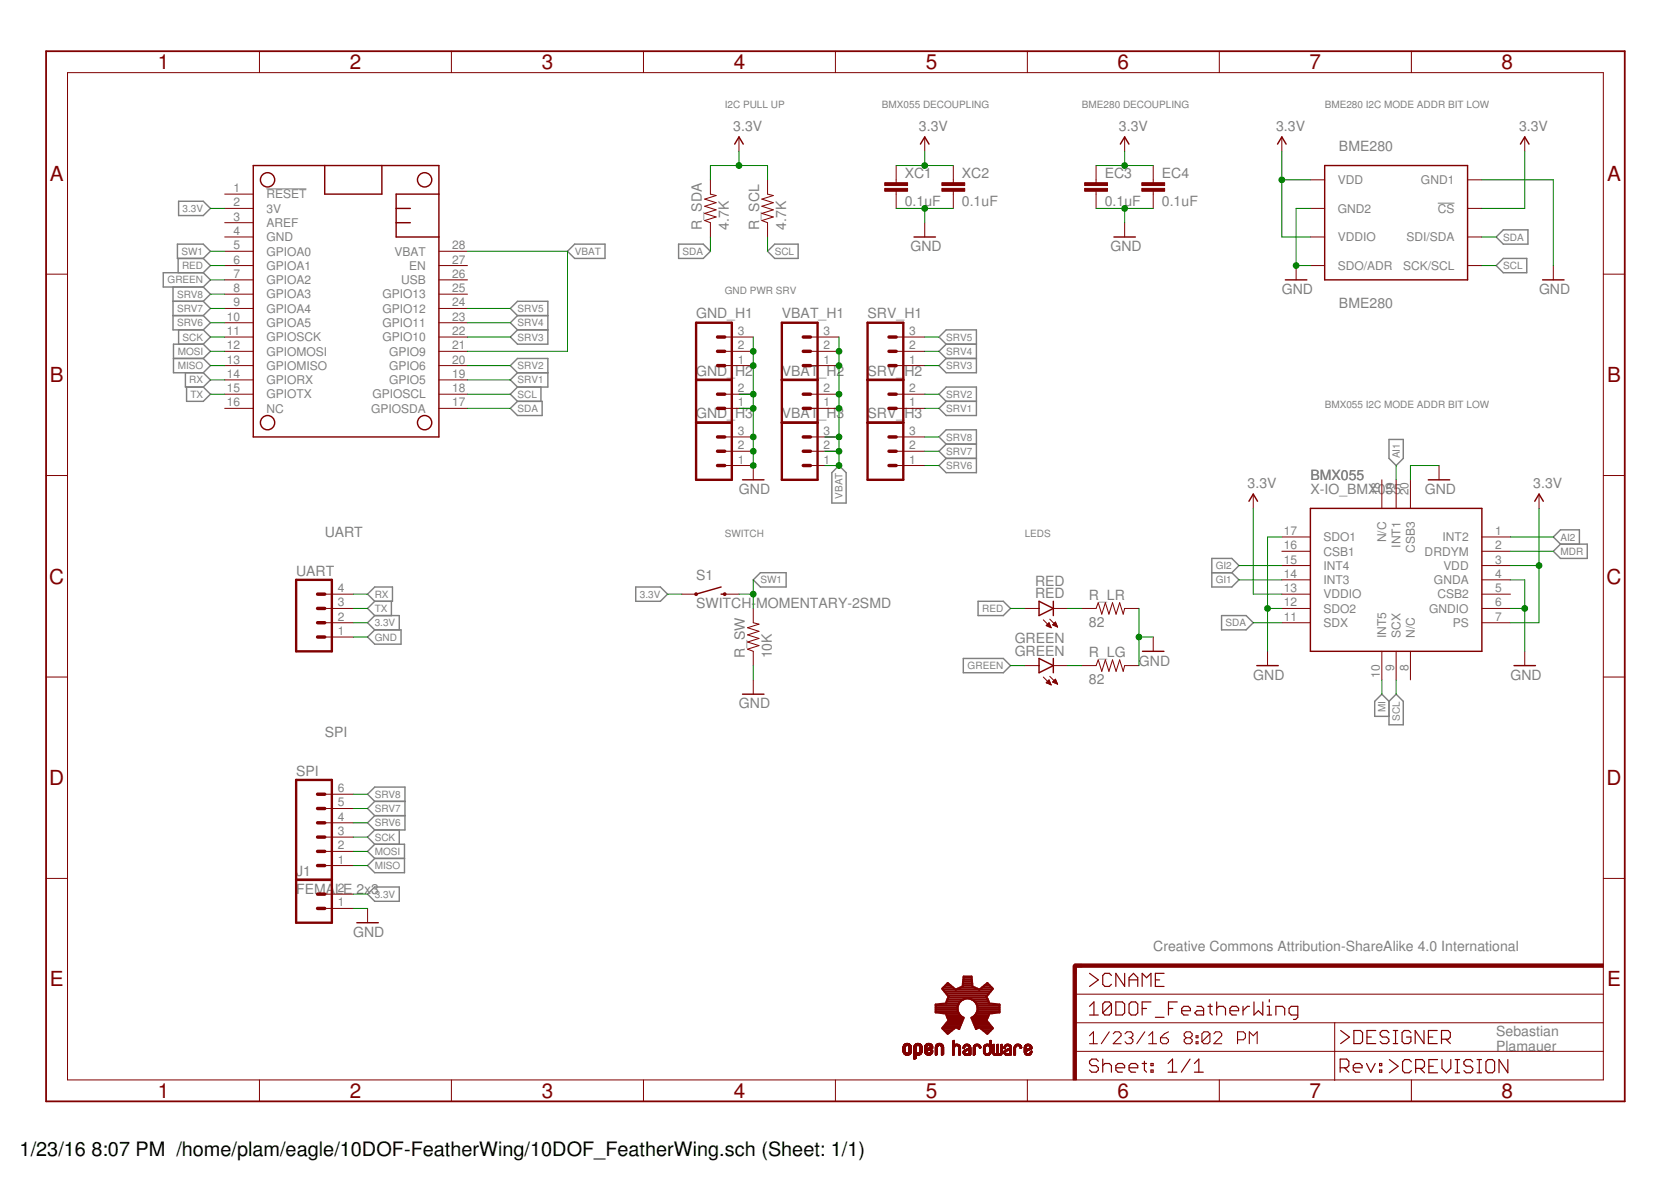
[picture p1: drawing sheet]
<svg xmlns="http://www.w3.org/2000/svg" width="297mm" height="210mm" viewBox="0 0 297 210" stroke-linecap="round" stroke-linejoin="round" font-family="sans-serif">
<path d="M47.3 33.6h7.2M255.6 36.1h3" fill="none" stroke="#808080" stroke-width=".18"/>
<g fill="none" stroke="#808080" stroke-width=".25">
<path d="M31.7 35.8h4.4l1.3 1.2-1.3 1.3h-4.4zM30.8 51v7.6h5.3M30.8 56.1h5.3M30.8 53.6h5.3M31.5 43.4h4.6l1.3 1.3-1.3 1.2h-4.6zM31.7 45.9v2.6M31.7 58.6v2.6M36.1 48.5h-7.1v2.5h7.1M36.1 45.9l1.3 1.3-1.3 1.3M36.1 48.5l1.3 1.2-1.3 1.3M36.1 51l1.3 1.3-1.3 1.3M36.1 53.6l1.3 1.2-1.3 1.3"/>
<path d="M36.1 56.1l1.3 1.3-1.3 1.2M36.1 58.6l1.3 1.3-1.3 1.3M92 56.1l-1.3-1.3 1.3-1.2h5.4v7.6h-5.4l-1.3-1.3 1.3-1.3M92 58.6h5.4M92 56.1l-1.3 1.3 1.3 1.2M92 56.1h5.4M100.9 44.7l1.3-1.3h5.3v2.5h-5.3zM120.6 43.4h4.4l1.3 1.3-1.3 1.2h-4.4zM136.4 44.7l1.3-1.3h4.2v2.5h-4.2zM266 42.1l1.2-1.2h4.4v2.5h-4.4zM267.2 45.9h4.2v2.6h-4.2l-1.2-1.3zM30.8 63.7h5.3"/>
<path d="M33 66.3v2.5h3.1M33.2 68.8v2.5h2.9l1.3-1.2-1.3-1.3M36.1 61.2h-5.3v5.1h5.3M36.1 66.3l1.3 1.2-1.3 1.3M36.1 63.7l1.3 1.3-1.3 1.3M36.1 61.2l1.3 1.2-1.3 1.3M90.7 72.6l1.3-1.3h4.4v2.6h-4.4zM92 68.8l-1.3 1.3 1.3 1.2M92 66.3l-1.3-1.3 1.3-1.3h5.4v5.1h-5.4M92 66.3h5.4M92 66.3l-1.3 1.2 1.3 1.3M96.2 68.8v2.5"/>
<path d="M166.9 70.1l1.3-1.3h5.4v5.1h-5.4l-1.3-1.3 1.3-1.3zM168.2 71.3h5.4M168.2 61.2l-1.3-1.3 1.3-1.3h5.4v7.7h-5.4l-1.3-1.3 1.3-1.3M168.2 63.7h5.4M168.2 78.9l-1.3-1.2 1.3-1.3h5.4v7.6h-5.4l-1.3-1.3 1.3-1.2M168.2 61.2h5.4M168.2 61.2l-1.3 1.2 1.3 1.3M168.2 78.9h5.4M168.2 78.9l-1.3 1.3 1.3 1.3M246.9 78.1h2.5v3.4l-1.2 1.2-1.3-1.2zM149.1 82.7l1.3 1.3v5.4h-2.5v-5.4zM168.2 81.5h5.4"/>
<path d="M215.4 99.3h3.6l1.2 1.2-1.2 1.3 1.2 1.3-1.2 1.2h-3.6zM277.4 96.7l-1.3-1.3 1.3-1.2h3.4v2.5M277.4 96.7h4.8v2.6h-4.8l-1.3-1.3zM65.3 105.6l1.3-1.3h3.2v2.6h-3.2zM66.6 112h4.7v2.5h-4.7l-1.3-1.3zM66.6 109.4h4.4v2.6M66.6 109.4l-1.3 1.3 1.3 1.3M66.6 106.9l-1.3 1.2 1.3 1.3M69.6 106.9v2.5M113 104.3h4.4l1.3 1.3-1.3 1.3h-4.4zM133.9 103.1l1.3-1.3h4.5v2.5h-4.5zM171.2 117h7.2l1.2 1.3-1.2 1.3h-7.2z"/>
<path d="M173.9 106.9h4.5l1.2 1.2-1.2 1.3h-4.5zM215.4 101.8h3.6M217.1 109.4h4.4l1.3 1.3-1.3 1.3h-4.4zM246.9 124.7l1.3-1.3 1.2 1.3v4.1h-2.5zM246.9 124.7l-1.3-1.3-1.2 1.3v2.6h2.5M65.3 158.9l1.3-1.3h4.4v2.6h-4.4zM66.6 142.4l-1.3-1.2 1.3-1.3h5.4v7.6h-5.4M66.6 142.4h5.4M66.6 142.4l-1.3 1.3 1.3 1.3M66.6 145h5.4M66.6 145l-1.3 1.2 1.3 1.3M66.6 150.1h5.3v5h-5.3l-1.3-1.3 1.3-1.2"/>
<path d="M66.6 152.6h5.3M66.6 150.1l-1.3 1.2 1.3 1.3M66.6 147.5l-1.3 1.3 1.3 1.3M71 147.5v2.6"/>
</g>
<g fill="none" stroke="#800000" stroke-width=".25">
<path d="M45 29.4h33v48.3h-33zM57.7 29.4v5.1h10.2v-5.1M70.4 37h2.5M70.4 39.6h2.5M78 34.5h-7.6v7.6h7.6M130.6 25.6l.8-1.3 .7 1.3M163.6 25.6l.8-1.3 .7 1.3M199.2 25.6l.7-1.3 .8 1.3M227.1 25.6l.8-1.3 .7 1.3M235.5 29.4h25.4v20.3h-25.4zM270.3 25.6l.7-1.3 .8 1.3M162.5 42.1h3.8"/>
<path d="M198 42.1h3.8M228.5 49.7h3.8M274.2 49.7h3.8M132 85.3h3.8M222 89.1l.8-1.3 .7 1.3M232.9 90.4h30.5v25.4h-30.5zM253.9 85.3h3.8M272.8 89.1l.8-1.3 .7 1.3M128.2 105.6h.6M128.2 104.3l-4.5 1.3M184.7 106.9l2.5 1.2-2.5 1.3zM184.7 117l2.5 1.3-2.5 1.3z"/>
<path d="M187.2 106.9v2.5M187.2 117v2.6M203.1 115.8h3.8M223.4 118.3h3.8M269.1 118.3h3.8M132 123.4h3.8M63.4 164h3.8"/>
<circle cx="47.6" cy="32" r="1.27"/>
<circle cx="75.5" cy="32" r="1.27"/>
<circle cx="47.6" cy="75.1" r="1.27"/>
<circle cx="75.5" cy="75.1" r="1.27"/>
</g>
<g fill="none" stroke="#800000" stroke-width=".18">
<path d="M12 12.9h273v179h-273zM46.1 9.1v3.8M80.2 9.1v3.8M114.4 9.1v3.8M148.5 9.1v3.8M182.6 9.1v3.8M216.7 9.1v3.8M250.9 9.1v3.8M39.9 34.5h5.1M39.9 37h5.1M39.9 39.6h5.1M126.3 32v2.5l1 .3-2 .6 2 .6-2 .7 2 .6-2 .6 2 .7-2 .6 1 .4v2.5"/>
<path d="M131.4 24.3v2.6M136.4 32v2.5l1.1 .3-2.1 .6 2.1 .6-2.1 .7 2.1 .6-2.1 .6 2.1 .7-2.1 .6 1 .4v2.5M159.3 29.4v3.1M159.3 34v3M164.4 24.3v2.6M164.4 39.6v2.5M169.5 29.4v3.1M169.5 34v3M194.8 29.4v3.1M194.8 34v3M199.9 24.3v2.6M199.9 39.6v2.5"/>
<path d="M205 29.4v3.1M205 34v3M227.9 24.3v2.6M232.9 37h2.6M232.9 32h2.6M260.9 37h2.5M260.9 32h2.5M271 24.3v2.6M8.2 48.7h3.8M39.9 42.1h5.1M39.9 44.7h5.1M39.9 47.2h5.1"/>
<path d="M39.9 49.7h5.1M39.9 52.3h5.1M39.9 54.8h5.1M39.9 57.4h5.1M39.9 59.9h5.1M78 44.7h5.1M78 47.2h5.1M78 49.7h5.1M78 52.3h5.1M78 54.8h5.1M78 57.4h5.1M78 59.9h5.1"/>
<path d="M128.8 59.9h5.1M144.1 59.9h5M159.3 59.9h5.1M230.4 47.2v2.5M232.9 42.1h2.6M232.9 47.2h2.6M260.9 42.1h2.5M260.9 47.2h2.5M276.1 47.2v2.5M285 48.7h3.8M39.9 62.4h5.1M39.9 65h5.1"/>
<path d="M39.9 67.5h5.1M39.9 70.1h5.1M39.9 72.6h5.1M78 62.4h5.1M78 65h5.1M78 67.5h5.1M78 70.1h5.1M78 72.6h5.1M128.8 62.4h5.1M128.8 65h5.1M128.8 70.1h5.1M128.8 72.6h5.1"/>
<path d="M128.8 77.7h5.1M144.1 62.4h5M144.1 65h5M144.1 70.1h5M144.1 72.6h5M144.1 77.7h5M159.3 62.4h5.1M159.3 65h5.1M159.3 70.1h5.1M159.3 72.6h5.1M159.3 77.7h5.1M8.2 84.5h3.8"/>
<path d="M128.8 82.7h5.1v2.6M128.8 80.2h5.1M144.1 82.7h5M144.1 80.2h5M159.3 82.7h5.1M159.3 80.2h5.1M222.8 87.8v2.6M227.9 98h5M227.9 95.4h5M245.6 85.3v5.1M248.2 85.3v5.1M250.7 85.3v5.1"/>
<path d="M255.8 82.7v2.6M263.4 98h5.1M263.4 95.4h5.1M273.6 87.8v2.6M285 84.5h3.8M57.7 105.6h5.1M57.7 108.1h5.1M57.7 110.7h5.1M57.7 113.2h5.1M121.2 105.6h2.5M128.8 105.6h2.6M133.9 108.1v2.6l1 .2-2 .7 2 .6-2 .6 2 .7-2 .6 2 .6-2 .7 1 .4v2.5"/>
<path d="M182.2 108.1h2.5M182.2 118.3h2.5M185.5 110.2l1.4 1.4M186 111.2l.5-.5 .4 .9zM186 111.1h.7M186.1 111.3h.6M186.1 111h.5M186.3 110.9h.3M186.4 110.8h.1M186.4 111.4h.4M186.6 110l1.4 1.4M186.7 111.5h.1"/>
<path d="M187.1 111.1l.5-.5 .4 .8zM187.2 111h.6M187.2 108.1h2.6M187.2 118.3h2.6M187.3 111.1h.6M187.3 110.9h.4M187.4 110.8h.3M187.5 110.6h.1M187.5 111.3h.4M187.8 111.4h.2M192.3 108.1h2.5l.4-1 .7 2.1 .6-2.1 .6 2.1 .7-2.1 .6 2.1 .6-2.1 .7 2.1 .2-1.1h2.6M192.3 118.3h2.5l.4-1 .7 2 .6-2 .6 2 .7-2 .6 2 .6-2 .7 2 .2-1h2.6"/>
<path d="M205 113.2v2.6M225.3 115.8v2.5M227.9 105.6h5M227.9 103.1h5M227.9 108.1h5M227.9 100.5h5M227.9 110.7h5M245.6 115.8v5M248.2 115.8v5M250.7 115.8v5M263.4 105.6h5.1M263.4 103.1h5.1"/>
<path d="M263.4 108.1h5.1M263.4 100.5h5.1M263.4 110.7h5.1M271 115.8v2.5M8.2 120.3h3.8M133.9 120.8v2.6M185.5 120.3l1.4 1.4M186 121.3l.5-.5 .4 .9zM186 121.4h.7M186.1 121.3h.5M186.2 121.1h.4M186.3 121h.2"/>
<path d="M186.3 121.5h.5M186.4 120.9h.1M186.6 120.2l1.4 1.4M186.6 121.6h.2M187.1 121.2l.5-.5 .4 .9zM187.2 121.1h.6M187.2 121.3h.7M187.3 121h.4M187.4 120.9h.3M187.5 121.4h.4M187.5 120.8h.1M187.8 121.5h.2"/>
<path d="M285 120.3h3.8M8.2 156.1h3.8M57.7 153.8h5.1M57.7 151.3h5.1M57.7 148.8h5.1M57.7 146.2h5.1M57.7 143.7h5.1M57.7 141.2h5.1M57.7 158.9h5.1M285 156.1h3.8M57.7 161.5h5.1M65.3 161.5v2.5"/>
<path d="M191.1 176.7h93.9M46.1 191.9v3.8M80.2 191.9v3.8M114.4 191.9v3.8M148.5 191.9v3.8M160.5 186.9h.4M160.5 186.8h.4M160.5 186.7h.4M160.5 186.6h.4M160.5 186.5h.4M160.5 186.4h.4M160.5 186.3h.4"/>
<path d="M160.5 186.2h.4M160.5 186.1h.4M160.5 187h.5M160.5 186.9l.5 .1M160.5 186.9h.5M160.5 186h.5M160.6 187.1h.5M160.6 187.1l.6 .1M160.6 187.2h1.3M160.6 185.8h1.3M160.7 187.3h1.2M160.7 185.7h1.2"/>
<path d="M160.7 187.3h1.1M160.7 185.7h1.1M160.7 185.6h1.1M160.8 185.6h.9M160.8 187.4h.9M160.9 185.5h.8M160.9 187.5h.7M160.9 185.5h.7M160.9 186.1h-.4M161 186h-.5M161 185.9h-.5M161 185.5h.5"/>
<path d="M161.1 187.5h.4M161.1 185.9h-.5M161.1 185.8l-.5 .1M161.4 187.2h.5M161.4 185.8h.5M161.4 185.9h.6M161.5 185.9h.5M161.5 186h.5M161.6 187h.4M161.6 186h.4M161.6 186.9h.4M161.6 186.1h.4"/>
<path d="M161.6 186.8h.4M161.6 186.7h.4M161.6 186.6h.4M161.6 186.5h.4M161.6 186.4h.4M161.6 186.3h.4M161.6 186.2h.4M161.8 187.4h-1M161.8 187.3l-1.1 .1M162 187.1h-.6M162 187h-.5M162.5 186.9h.3"/>
<path d="M162.5 188.2h.1M162.5 188.1h.3M162.5 188h.3M162.5 187.9h.3M162.5 187.8h.3M162.5 187.7h.3M162.5 187.6h.3M162.5 187.5h.4M162.5 187.4h1.1M162.5 187.3h1.3M162.5 187.2h1.3M162.5 187.1l.6 .1"/>
<path d="M162.5 187.1h.5M162.5 187l.4 .1M162.5 187h.4M162.5 186.9l.4 .1M162.5 186.8h.3M162.5 186.7h.3M162.5 186.6h.3M162.5 186.5h.3M162.5 186.4h.3M162.5 186.3h.3M162.5 186.2h.3M162.5 186.1h.3"/>
<path d="M162.5 186h.4M162.5 185.8h.5M162.5 185.8h1.3M162.6 185.7h1.2M162.6 185.7h1.1M162.7 185.6h1M162.7 188.2h-.2M162.8 185.5h.8M162.8 188.2h-.3M162.8 185.5h.7M162.9 186h-.4M162.9 185.9h-.4"/>
<path d="M163 187.5h.4M163 185.5h.4M163 185.9h-.5M163.3 187.2h.6M163.3 185.8h.6M163.3 187.1h.6M163.3 185.9h.6M163.4 185.9h.5M163.4 186h.5M163.5 187h.4M163.5 186h.4M163.5 186.9h.4"/>
<path d="M163.5 186.1h.4M163.5 186.8h.4M163.5 186.7h.4M163.5 186.6h.4M163.5 186.5h.4M163.5 186.4h.4M163.5 186.3h.4M163.5 186.2h.4M163.6 187.5h-1.1M163.7 187.4h-1.2M163.7 187.3l-1.2 .1M163.8 187.3h-1.3"/>
<path d="M163.8 185.8h-1.3M163.9 187l-.5 .1M164.4 187h.4M164.4 186.9h.4M164.4 186.4h1.4M164.4 186.3h.3M164.4 186.2h.3M164.4 186.1h.3M164.4 186.1h.4M164.4 186h.4M164.4 185.9h.4M164.4 187.1h.5"/>
<path d="M164.4 187.1l.6 .1M164.4 187.2h1.3M164.5 187.2h1.2M164.5 185.8h1.2M164.5 187.3h1.2M164.5 185.7h1.2M164.5 187.3h1.1M164.5 185.7h1.1M164.6 185.6h1M164.7 187.4h.8M164.7 185.5h.8M164.7 187.5h.8"/>
<path d="M164.7 185.5h.7M164.8 186.9h-.4M164.8 186.8h-.4M164.9 186.4h.9M164.9 185.5h.4M164.9 187.5h.4M164.9 186.8h-.5M164.9 185.9h-.5M165 185.8l-.6 .1M165 186.3h.8M165 186.7l-.6 .1M165.1 186.3h.7"/>
<path d="M165.1 186.7h-.7M165.2 186.2h.6M165.2 185.8h.6M165.2 187.2h.5M165.2 186.6l-.8 .1M165.2 185.9h.6M165.3 185.9h.5M165.3 187.1h.5M165.4 186.6h-1M165.4 186h.4M165.4 187h.4M165.4 186.1h.4"/>
<path d="M165.4 186.9h.4M165.4 186.8h.4M165.4 186.5l-1 .1M165.5 186.8h.3M165.5 186.5h-1.1M165.5 186.7h.3M165.6 187.4h-1M165.6 186.7h.2M165.6 186.5h-1.2M165.7 186.4h-1.3M165.7 185.8h-1.3M165.8 187.1h-.6"/>
<path d="M166.3 186.9h.3M166.3 187.4h.3M166.3 187.3h.3M166.3 187.2h.3M166.3 187.1h.3M166.3 187h.3M166.3 186.8h.3M166.3 186.7h.3M166.3 186.6h.3M166.3 186.5h.3M166.3 186.4h.3M166.3 186.3h.3"/>
<path d="M166.3 186.2h.3M166.3 186.1h.3M166.3 186.1h.4M166.3 187.5h.1M166.3 185.9h.5M166.3 185.8h1.4M166.4 185.8h1.2M166.4 185.7h1.2M166.5 185.7h1.1M166.5 185.6h1M166.6 187.5h-.3M166.6 185.5h.8"/>
<path d="M166.6 187.4l-.3 .1M166.6 185.5h.7M166.7 186h-.4M166.8 185.5h.4M166.8 185.9h-.5M166.9 185.8l-.6 .1M167.1 185.8h.6M167.2 185.9h.5M167.3 185.9h.4M167.3 186h.4M167.3 186.1h.4M167.3 186.9h.4"/>
<path d="M167.3 187.3h.4M167.3 187.2h.4M167.3 187.1h.4M167.3 187h.4M167.3 186.8h.4M167.3 186.7h.4M167.3 186.6h.4M167.3 186.5h.4M167.3 186.4h.4M167.3 186.3h.4M167.3 186.2h.4M167.4 187.5h.1"/>
<path d="M167.6 187.5h-.3M167.7 187.4l-.4 .1M167.7 187.4h-.4M169.4 187.5h.1M169.4 185.1h.3M169.4 186.9h.3M169.4 187.4h.3M169.4 187.3h.3M169.4 187.2h.3M169.4 187.1h.3M169.4 187h.3M169.4 186.8h.3"/>
<path d="M169.4 186.7h.3M169.4 186.6h.3M169.4 186.5h.3M169.4 186.4h.3M169.4 186.3h.3M169.4 186.2h.3M169.4 186.1h.3M169.4 185.8h1.2M169.4 185.7h1.1M169.4 185.7h1M169.4 185.6h.3M169.4 185.5h.3"/>
<path d="M169.4 185.4h.3M169.4 185.3h.3M169.4 185.2h.3M169.4 185h.3M169.5 184.9h.2M169.6 184.9h.1M169.7 187.5h-.3M169.7 186.2h-.3M169.7 186.1h-.3M169.8 186h-.4M169.8 185.6h.6M169.9 185.9h-.5"/>
<path d="M169.9 185.6h.4M170 185.9h-.6M170.2 185.9h.5M170.3 185.9h.4M170.3 186h.4M170.4 186h.3M170.4 186.1h.3M170.5 186.2h.3M170.5 186.1h.3M170.5 186.9h.3M170.5 187.5h.1M170.5 187.4h.2"/>
<path d="M170.5 187.3h.3M170.5 187.2h.3M170.5 187.1h.3M170.5 187h.3M170.5 186.8h.3M170.5 186.7h.3M170.5 186.6h.3M170.5 186.5h.3M170.5 186.4h.3M170.5 186.3h.3M170.5 187.6h.1M170.6 185.8l-1.2 .1"/>
<path d="M170.7 187.5h-.2M170.8 187.4h-.3M171.2 187.1l.3 .1M171.2 187.1h.3M171.2 187h.3M171.2 186.3h.2M171.2 186.3h.3M171.2 186.2h.3M171.2 187.2h.4M171.2 186.4h.1M171.2 186.1h.3M171.2 187.3h.5"/>
<path d="M171.3 187.3h.7M171.3 186h.3M171.3 187.3h.8M171.3 187.4h.8M171.3 186.7h.7M171.3 185.9h1.2M171.3 187.4l.8 .1M171.4 185.8h1M171.4 187.5h.7M171.4 185.7h.9M171.5 187h-.3M171.5 186.1l-.3 .1"/>
<path d="M171.5 185.7h.8M171.5 187.5h.6M171.5 186.9l-.3 .1M171.6 186.9h-.4M171.6 186.6h1M171.6 186h-.4M171.6 187.6h.4M171.6 185.6h.6M171.6 186.5h1M171.6 185.6h.5M171.7 185.9h-.4M171.7 186.8h-.5"/>
<path d="M171.8 186.5h.8M171.8 187.6h.1M171.8 185.9h-.5M171.8 186.8h-.6M171.9 187.3h.1M171.9 186.4h.7M171.9 186.7l-.6 .1M172 186.4h.6M172 185.9h.5M172.1 185.9h.4M172.1 186.6l-.8 .1M172.1 186h.4"/>
<path d="M172.2 186h.3M172.2 186.3h.4M172.2 186.6h.4M172.2 186.1h.4M172.3 186.1l.3 .1M172.3 186.9h.3M172.3 187.4h.3M172.3 187.3h.3M172.3 187.2h.3M172.3 187.1h.3M172.3 187h.3M172.3 186.8h.3"/>
<path d="M172.3 186.7h.3M172.3 186.2h.3M172.4 187.5l-.1 .1M172.6 187.5h-.3M172.6 186.6h-1.2M173 186.9h.3M173 187.4h.3M173 187.3h.3M173 187.2h.3M173 187.1h.3M173 187h.3M173 186.8h.3"/>
<path d="M173 186.7h.3M173 186.6h.3M173 186.5h.3M173 186.4h.3M173 186.3h.3M173 186.2h.3M173 186.1h.3M173 187.6h.1M173.1 186h.3M173.2 187.5l-.2 .1M173.2 185.8h1M173.2 185.7h.9"/>
<path d="M173.3 187.5h-.3M173.3 185.7h.8M173.4 186.1h-.4M173.4 186h-.4M173.4 185.6h.6M173.5 185.6h.4M173.5 185.9h-.4M173.6 185.9h-.5M173.8 185.9h.5M173.9 185.9h.4M173.9 186h.4M174 186h.3"/>
<path d="M174 186.1h.3M174.1 186.1h.3M174.1 186.2h.3M174.1 186.3h.1M174.3 185.8l-1.2 .1M174.3 186.3h-.2M174.3 186.2l-.2 .1M174.8 186.9h.3M174.8 187h.3M174.8 186.8h.3M174.8 186.7h.3M174.8 186.6h.3"/>
<path d="M174.8 186.5h.3M174.8 186.4h.3M174.8 186.3h.3M174.8 186.2h.3M174.8 186.1h.4M174.9 187.1h.3M174.9 186h.3M174.9 187.2h.4M174.9 187.2h.3M174.9 187.3h.5M174.9 187.3h1.2M175 187.3h1"/>
<path d="M175 185.8h1.2M175 187.4h1M175.1 185.7h1.1M175.1 187.5h.8M175.1 186.1l-.3 .1M175.2 186.1h-.3M175.2 187.5h.6M175.2 185.6h.6M175.3 186h-.4M175.3 187.6h.4M175.3 185.9h-.4M175.3 185.6h.4"/>
<path d="M175.4 185.9h-.5M175.5 187.6h.1M175.6 187.3h.5M175.6 185.9h.6M175.7 185.9h.5M175.8 186h.4M175.8 187.2h.3M175.9 186.1h.3M175.9 185.6h.3M175.9 186.9h.3M175.9 187h.3M175.9 186.8h.3"/>
<path d="M175.9 186.7h.3M175.9 186.6h.3M175.9 186.5h.3M175.9 186.4h.3M175.9 186.3h.3M175.9 186.2h.3M175.9 185.5h.3M175.9 185.4h.3M175.9 185.3h.3M175.9 185.2h.3M175.9 185.1h.3M175.9 185h.3"/>
<path d="M176 184.9h.2M176.1 184.9h.1M176.1 187.2h-.4M176.1 187.2h-.3M176.2 187.1h-.4M176.2 187h-.3M176.2 185.8l-1.3 .1M176.5 186.9h.2M176.5 187h.2M176.5 186.8h.2M176.5 186.7h.2M176.5 186.6h.2"/>
<path d="M176.5 186.5h.2M176.5 186.4h.2M176.5 186.3h.2M176.5 186.2h.2M176.5 186.1h.2M176.5 186h.2M176.5 185.9h.2M176.5 185.8h.2M176.5 185.7h.2M176.5 187.3h.4M176.5 187.2h.3M176.5 187.1h.3"/>
<path d="M176.5 187.3h1.6M176.6 187.4h1.5M176.6 187.5h1.4M176.6 185.6h.1M176.7 185.6h.1M176.7 187.5h.5M176.8 187.6h.3M177 187.6h.1M177 187.3h.6M177.1 187.2h.4M177.2 186.9h.3M177.2 187.1h.3"/>
<path d="M177.2 187h.3M177.2 186.8h.3M177.2 186.7h.3M177.2 186.6h.3M177.2 186.5h.3M177.2 186.4h.3M177.2 186.3h.3M177.2 186.2h.3M177.2 186.1h.3M177.2 186h.3M177.2 185.9h.3M177.2 185.8h.3"/>
<path d="M177.2 185.7h.3M177.3 185.6h.2M177.4 185.6h.1M177.4 187.5h.5M177.5 187.6h.3M177.7 187.3h.4M177.8 187.2h.4M177.9 187.1h.3M177.9 186.9h.3M177.9 187h.3M177.9 186.8h.3M177.9 186.7h.3"/>
<path d="M177.9 186.6h.3M177.9 186.5h.3M177.9 186.4h.3M177.9 186.3h.3M177.9 186.2h.3M177.9 186.1h.3M177.9 186h.3M177.9 185.9h.3M177.9 185.8h.3M177.9 185.7h.3M178 185.6h.2M178.1 185.6h.1"/>
<path d="M178.2 187.2h-.4M178.4 187.1l.4 .1M178.4 187.1h.4M178.4 187h.4M178.5 187.2h.3M178.5 186.4h.1M178.5 186.1h.3M178.5 187.3h.8M178.5 187.3h.4M178.5 186h.3M178.6 187.4h.7M178.6 185.9h1.1"/>
<path d="M178.6 185.8h1.1M178.6 185.8h1M178.6 186.3l-.1 .1M178.7 187.5h.6M178.7 185.7h.9M178.7 186.3h-.2M178.7 186.2l-.2 .1M178.8 186.2h-.3M178.8 187.5h.5M178.8 186.9l-.4 .1M178.8 185.7h.7M178.8 186.1h-.3"/>
<path d="M178.8 186.9h-.3M178.8 186.5h1M178.8 185.6h.6M178.9 186.9h-.4M178.9 187.6h.4M178.9 186.5h.9M178.9 186h-.4M178.9 185.9h-.4M178.9 185.6h.5M179 186.8h-.5M179 186.5h.8M179 185.9h-.5"/>
<path d="M179.1 187.3h.2M179.1 186.4h.7M179.2 186.7l-.7 .1M179.2 186.4h.6M179.2 185.9h.5M179.2 186.7h-.6M179.3 186.4h.5M179.3 185.9h.5M179.4 186h.4M179.4 186.6l-.8 .1M179.5 186.3h.3M179.5 186h.3"/>
<path d="M179.5 186.1h.3M179.5 186.6h.3M179.5 186.2h.3M179.5 186.9h.3M179.5 187.4h.3M179.5 187.3h.3M179.5 187.2h.3M179.5 187.1h.3M179.5 187h.3M179.5 186.8h.3M179.5 186.7h.3M179.6 187.6h.1"/>
<path d="M179.7 187.5l-.2 .1M179.8 187.5h-.3M179.8 186.6h-1.1M180.3 186.9h.2M180.3 187.5h.1M180.3 187.4h.2M180.3 187.3h.2M180.3 187.2h.2M180.3 187.1h.2M180.3 187h.2M180.3 186.8h.2M180.3 186.7h.2"/>
<path d="M180.3 186.6h.2M180.3 186.5h.2M180.3 186.4h.2M180.3 186.3h.2M180.3 186.2h.2M180.3 186.2h.3M180.3 186.1h.3M180.3 187.6h.1M180.3 186h.3M180.4 185.9h1.1M180.4 185.8h1.1M180.4 185.8h1"/>
<path d="M180.5 185.7h.9M180.5 187.5h-.2M180.6 185.7h.7M180.6 186.1h-.3M180.6 185.6h.6M180.7 186h-.4M180.7 185.6h.5M180.7 185.9h-.4M180.8 185.9h-.4M181 185.9h.5M181.2 185.9h.3M181.2 186h.4"/>
<path d="M181.3 186h.3M181.3 186.1h.3M181.3 186.2h.3M181.3 186.3h.2M181.6 186.3h-.3M181.6 186.2l-.3 .1M182.1 187.1h.3M182.1 187h.3M182.1 186.9h.3M182.1 186.5h1.1M182.1 186.5h.3M182.1 186.4h.3"/>
<path d="M182.1 186.3h.3M182.1 186.2h.3M182.1 186.1h.3M182.1 187.1l.4 .1M182.1 187.2h.4M182.1 185.9h.4M182.2 187.3h.5M182.2 187.3h1.1M182.2 185.9h1.1M182.2 185.8h1.1M182.2 187.4h1M182.3 187.4h.9"/>
<path d="M182.3 185.7h.9M182.3 187.5h.9M182.4 185.7h.7M182.4 186.1l-.3 .1M182.4 186.1h-.3M182.5 186.9h-.4M182.5 187.5h.5M182.5 186h-.4M182.5 185.6h.5M182.6 187.6h.4M182.6 186.8h-.5M182.6 191.9v3.8"/>
<path d="M182.6 185.9h-.4M182.7 187.6h.1M182.8 186.7l-.7 .1M182.8 186.4h.6M182.8 186.7h-.7M182.8 185.9h.5M182.9 187.3h.4M183 186.6l-.9 .1M183 186.3h.4M183 185.9h.4M183 186h.4M183 187.2h.4"/>
<path d="M183.1 187.2h.3M183.1 187.1h.3M183.1 186.6h-1M183.1 186.1h.3M183.1 186.2h.3M183.1 186.1l.3 .1M183.2 187h.2M183.2 186.9h.2M183.2 186.5h-.7M183.3 186.8h.1M183.3 187.3l-1.1 .1M183.4 187.2h-.4"/>
<path d="M183.4 186.5h-.8M183.4 186.4h-.7M183.4 187h-.3M191.1 186.9h93.9M191.1 181.8h93.9M216.7 191.9v3.8M237.3 181.8v10.2M250.9 191.9v3.8"/>
</g>
<g fill="#800000" stroke="#800000" stroke-width=".18">
<path d="M190.8 171.6h.5v20.3h-.5z"/>
<path d="M191 171.3h94v.6h-94z"/>
<path d="M157.3 33.5h4v.5h-4z"/>
<path d="M157.3 32.5h4v.5h-4z"/>
<path d="M167.4 33.5h4.1v.5h-4.1z"/>
<path d="M167.4 32.5h4.1v.5h-4.1z"/>
<path d="M192.8 33.5h4.1v.5h-4.1z"/>
<path d="M192.8 32.5h4.1v.5h-4.1z"/>
<path d="M203 33.5h4v.5h-4z"/>
<path d="M203 32.5h4v.5h-4z"/>
</g>
<g fill="none" stroke="#800000" stroke-width=".61">
<path d="M127.6 59.9h1.2M142.8 59.9h1.3M158 59.9h1.3M127.6 62.4h1.2M127.6 65h1.2M127.6 70.1h1.2M127.6 72.6h1.2M127.6 77.7h1.2M142.8 62.4h1.3M142.8 65h1.3M142.8 70.1h1.3M142.8 72.6h1.3"/>
<path d="M142.8 77.7h1.3M158 62.4h1.3M158 65h1.3M158 70.1h1.3M158 72.6h1.3M158 77.7h1.3M127.6 80.2h1.2M127.6 82.7h1.2M142.8 80.2h1.3M142.8 82.7h1.3M158 80.2h1.3M158 82.7h1.3"/>
<path d="M56.5 108.1h1.2M56.5 110.7h1.2M56.5 113.2h1.2M56.5 105.6h1.2M56.5 148.8h1.2M56.5 151.3h1.2M56.5 153.8h1.2M56.5 143.7h1.2M56.5 146.2h1.2M56.5 141.2h1.2M56.5 158.9h1.2M56.5 161.5h1.2"/>
<path d="M192.3 171.6h-1.2v1.3"/>
</g>
<g fill="none" stroke="#800000" stroke-width=".21">
<path d="M193.7 178.9l.8-.8v2.3M193.7 173l1.5 1.2-1.5 1.1M197.6 178.5v1.5l-.4 .4h-.8l-.4-.4M197.6 173.4l-.4-.4h-.8l-.4 .4v1.5l.4 .4h.8l.4-.4M197.6 178.5l-.4-.4h-.8l-.4 .4v1.5M197.6 178.5l-1.6 1.5M198.4 178.1h1.1l.4 .4v1.5l-.4 .4h-1.1zM199.9 173v2.3l-1.5-2.3v2.3M200.7 175.3v-1.5l.8-.8 .7 .8v1.5M200.7 174.2h1.5M201.1 178.1h.8l.3 .4v1.5l-.3 .4h-.8l-.4-.4v-1.5zM203 175.3v-2.3l.8 .8 .8-.8v2.3"/>
<path d="M203 179.2h.8M204.6 178.1h-1.6v2.3M205.4 174.2h.7M206.9 173h-1.5v2.3h1.5M207.7 179.2h.8M209.3 178.1h-1.6v2.3M210.1 179.6h1.5v-.4l-.4-.3h-.8l-.3 .3v.8l.3 .4h.8M212.8 178.9h.8l.4 .3v1.2h-1.2l-.4-.4 .4-.4h1.2M214.7 178.9h.8M215.1 178.5v1.5l.4 .4M216.3 179.2l.4-.3h.7l.4 .3v1.2M216.3 178.1v2.3"/>
<path d="M218.6 179.6h1.6v-.4l-.4-.3h-.8l-.4 .3v.8l.4 .4h.8M221 178.9v1.5M222.1 178.9h-.4l-.7 .7M222.9 178.1v2.3l.8-.8 .8 .8v-2.3M225.3 178.9h.3v1.5M225.6 177.7v.4M193.7 180.4h1.5M195.2 188.6l-.3-.4h-.8l-.4 .4v.4l.4 .4h.8l.3 .4v.4l-.3 .4h-.8l-.4-.4M196 188.2v2.4M196 189.4l.4-.4h.8l.4 .4v1.2M198.4 189.8h1.5v-.4l-.4-.4h-.7l-.4 .4v.8l.4 .4h.7M200.7 189.8h1.5v-.4l-.3-.4h-.8l-.4 .4v.8l.4 .4h.8"/>
<path d="M203 189h.8M203.4 188.6v1.6l.4 .4M204.6 190.2h.4v.4h-.4zM204.6 189h.4v.4h-.4zM205.4 180.8h1.5M207.6 189l.8-.8v2.4M207.6 190.6h1.6M211.5 188.2l-1.5 2.4M212.3 190.6h1.6M212.3 189l.8-.8v2.4M225.3 180.4h.7M226.8 180.4v-1.5h1.2l.4 .3v1.2"/>
<path d="M230.7 180.4h-1.2l-.3-.4v-.8l.3-.3h1.2v1.9l-.4 .4h-.4M238.2 189.8h1.2l.4-.4v-.8l-.4-.4h-1.2v2.4M238.3 183.2l1.6 1.1-1.6 1.2M239 189.8l.8 .8M240.6 189.8h1.5v-.4l-.4-.4h-.7l-.4 .4v.8l.4 .4h.7M240.7 183.2h1.1l.4 .3v1.6l-.4 .4h-1.1zM242.9 189l.8 1.6 .8-1.6M243 184.3h.8M244.6 183.2h-1.6v2.3h1.6M245.2 190.2h.4v.4h-.4zM245.2 189h.4v.4h-.4zM246.9 183.5l-.4-.3h-.8l-.4 .3v.4l.4 .4h.8l.4 .4v.4l-.4 .4h-.8l-.4-.4"/>
<path d="M247 188.3l1.5 1.2-1.5 1.2M247.7 185.5h.8M247.7 183.2h.8M248.1 183.2v2.3M250.8 183.5l-.4-.3h-.8l-.4 .3v1.6l.4 .4h.8l.4-.4v-.8h-.8M250.9 188.7l-.4-.4h-.8l-.4 .4v1.6l.4 .4h.8l.4-.4M251.7 189.9h1.1l.4-.4v-.8l-.4-.4h-1.1v2.4M252.4 189.9l.8 .8M253.1 183.2v2.3l-1.5-2.3v2.3M253.9 184.3h.8M254 189.5h.8M255.5 183.2h-1.6v2.3h1.6"/>
<path d="M255.5 188.3h-1.5v2.4h1.5M256.2 184.7h1.2l.4-.4v-.8l-.4-.3h-1.2v2.3M256.3 188.3v1.6l.8 .8 .8-.8v-1.6M257 184.7l.8 .8M258.7 188.3h.8M258.7 190.7h.8M259.1 188.3v2.4M261.8 188.7l-.4-.4h-.8l-.4 .4v.4l.4 .4h.8l.4 .4v.4l-.4 .4h-.8l-.4-.4M262.6 188.3h.8M262.6 190.7h.8M263 188.3v2.4M264.5 188.3h.8l.4 .4v1.6l-.4 .4h-.8l-.4-.4v-1.6z"/>
<path d="M268 188.3v2.4l-1.5-2.4v2.4"/>
</g>
<g fill="none" stroke="#800000" stroke-width=".19">
<path d="M193.7 184.1l.7-.7v2.1M193.7 185.5h1.4M197.2 183.4l-1.4 2.1M197.9 183.7l.3-.3h.7l.4 .3v.4l-1.4 1.4h1.4M200 183.7l.3-.3h.7l.4 .3v.4l-.4 .3M200.7 184.4h.3M201 184.4l.4 .4v.3l-.4 .4h-.7l-.3-.4M203.5 183.4l-1.4 2.1M204.2 185.5h1.4M204.2 184.1l.7-.7v2.1M206.3 184.4h1l.4 .4v.3l-.4 .4h-.6l-.4-.4zM207.7 183.4l-.7 .3-.7 .7"/>
<path d="M210.9 184.4l-.4 .4v.3l.4 .4h.7l.3-.4v-.3l-.3-.4M210.9 184.4l-.4-.3v-.4l.4-.3h.7l.3 .3v.4l-.3 .3M210.9 184.4h.7M212.6 185.1h.4v.4h-.4zM212.6 184.1h.4v.3h-.4zM215.1 183.7v1.4l-.4 .4h-.7l-.3-.4M215.1 183.7l-.4-.3h-.7l-.3 .3v1.4M215.1 183.7l-1.4 1.4M215.8 183.7l.3-.3h.7l.4 .3v.4l-1.4 1.4h1.4M220 184.8h1l.4-.4v-.7l-.4-.3h-1v2.1M222.1 185.5v-2.1l.7 .7 .7-.7v2.1"/>
</g>
<path d="M8.2 9.1h280.6v186.6h-280.6z" fill="none" stroke="#800000" stroke-width=".32"/>
<g fill="none" stroke="#800000" stroke-width=".38">
<path d="M166.3 179.7h4M166.3 179.4h3.9M166.3 179h3.9M166.3 178.7h4M167.6 175.9h2.3M167.7 175.5h1.7M167.9 176.2h8.2M168 175.2h1M168.2 178.4l-1.9 .1v1.4l1.9 .2 .5 1.2-1.2 1.5 1 .9 1.4-1.1 .6 .3M168.2 178.3h2.3M168.2 176.6h7.6M168.3 178h2.5"/>
<path d="M168.4 174.8h.2M168.4 177.6h2.8M168.5 176.9h7M168.6 177.3h6.8M170 175.9h4M170.3 178.7a1.79 1.79 0 0 0 .7 2.1M170.7 175.5l.4-.1 .2-1.8h1.4l.2 1.8 .4 .1M170.7 175.5l-.8 .4-1.4-1.2-1 1 1.2 1.5-.5 1.2M170.7 175.5h2.6M171.1 175.2h1.7M171.2 174.8h1.6M171.2 174.5h1.6"/>
<path d="M171.2 174.1h1.5M171.3 173.8h1.4M172.7 177.6a1.79 1.79 0 0 0-2.4 1.1M172.7 177.6a1.79 1.79 0 0 1 .2 3.2M172.7 177.6h2.9M173.2 178h2.5M173.3 175.5l.8 .4 1.4-1.2 1 1-1.2 1.5 .5 1.2 1.9 .1v1.4l-1.9 .2-.5 1.2 1.2 1.5-1 .9-1.4-1.1-.6 .3M173.5 178.3h2.3M173.7 178.7h4M173.7 179.7h4M173.8 179h3.9M173.8 179.4h3.9"/>
<path d="M174.1 175.9h2.3M174.5 175.5h1.8M175 175.2h1M175.4 174.8h.2M167.6 182.9h2M167.6 180.1h2.8M167.7 182.5h2.9M167.9 183.2h1.2M168 182.2h2.8M168.3 181.8h2.6M168.3 180.4h2.3M168.3 183.6h.4"/>
<path d="M168.4 180.8h2.7M168.6 181.5h2.5M168.6 181.1h2.6M170.5 182.9h.1M171 180.8l.3 .1-.8 2M172.8 181.1h2.6M172.9 181.5h2.5M172.9 180.8h2.7M172.9 180.8l-.2 .1 .8 2M173.1 181.8h2.6M173.2 182.2h2.8M173.3 180.4h2.4"/>
<path d="M173.4 182.5h2.9M173.5 182.9h.1M173.6 180.1h2.8M174.4 182.9h2M174.9 183.2h1.1M175.3 183.6h.4"/>
</g>
<g fill="none" stroke="#800000" stroke-width=".42">
<path d="M123.7 57.4h6.4v27.9h-6.4zM139 57.4h6.3v27.9h-6.3zM154.2 57.4h6.4v27.9h-6.4zM123.7 67.5h6.4M123.7 75.1h6.4M139 67.5h6.3M139 75.1h6.3M154.2 67.5h6.4M154.2 75.1h6.4M52.6 103.1h6.4v12.7h-6.4zM52.6 138.6h6.4v25.4h-6.4zM52.6 156.4h6.4"/>
<circle cx="123.7" cy="105.6" r=".13"/>
<circle cx="128.8" cy="105.6" r=".13"/>
</g>
<g fill="none" stroke="#008000" stroke-width=".18">
<path d="M37.4 37h2.5M126.3 32v-2.6h10.1v2.6M131.4 26.9v2.5M159.3 29.4h10.2M159.3 37h10.2M164.4 26.9v2.5M164.4 37v2.6M194.8 29.4h10.2M194.8 37h10.2M199.9 26.9v2.5M199.9 37v2.6M227.9 26.9v15.2h5"/>
<path d="M227.9 32h5M232.9 37h-2.5v10.2h2.5M263.4 32h12.7v15.2M271 26.9v10.1h-7.6M37.4 47.2h2.5M37.4 44.7h2.5M37.4 59.9h2.5M37.4 57.4h2.5M37.4 54.8h2.5M37.4 49.7h2.5M37.4 52.3h2.5M83.1 44.7h17.8v17.7h-17.8"/>
<path d="M83.1 59.9h7.6M83.1 57.4h7.6M83.1 54.8h7.6M126.3 42.1v2.6M133.9 59.9v22.8M136.4 42.1v2.6M149.1 59.9v22.8h-2.5M164.4 59.9h2.5M263.4 42.1h2.6M263.4 47.2h2.6M37.4 70.1h2.5M37.4 62.4h2.5"/>
<path d="M37.4 65h2.5M37.4 67.5h2.5M83.1 72.6h7.6M83.1 70.1h7.6M83.1 65h7.6M83.1 67.5h7.6M131.4 72.6h2.5M131.4 70.1h2.5M146.6 77.7h2.5M164.4 72.6h2.5M164.4 70.1h2.5M164.4 62.4h2.5"/>
<path d="M164.4 77.7h2.5M164.4 65h2.5M146.6 80.2h2.5M164.4 82.7h2.5M164.4 80.2h2.5M222.8 90.4v15.2h5.1M227.9 95.4h-2.6v20.4M248.2 82.7v2.6M255.8 82.7h-5.1v2.6M268.5 95.4h7.6M268.5 98h7.6M273.6 90.4v20.3h-5.1"/>
<path d="M62.8 110.7h2.5M62.8 105.6h2.5M62.8 108.1h2.5M62.8 113.2h2.5M118.7 105.6h2.5M131.4 105.6h2.5M133.9 103.1v5M133.9 118.3v2.5M179.6 108.1h2.6M179.6 118.3h2.6M189.8 108.1h2.5M189.8 118.3h2.5"/>
<path d="M202.5 108.1v10.2M202.5 113.2h2.5M220.2 100.5h7.7M220.2 103.1h7.7M222.8 110.7h5.1M225.3 108.1h2.6M268.5 103.1h2.5v12.7M268.5 100.5h5.1M268.5 108.1h2.5M245.6 120.8v2.6M248.2 120.8v2.6M62.8 158.9h2.5"/>
<path d="M62.8 141.2h2.5M62.8 143.7h2.5M62.8 146.2h2.5M62.8 153.8h2.5M62.8 151.3h2.5M62.8 148.8h2.5M62.8 161.5h2.5"/>
</g>
<g fill="#008000" stroke="#008000" stroke-width=".18">
<circle cx="131.4" cy="29.4" r=".51"/>
<circle cx="199.9" cy="29.4" r=".51"/>
<circle cx="164.4" cy="29.4" r=".51"/>
<circle cx="227.9" cy="32" r=".51"/>
<circle cx="273.6" cy="100.5" r=".51"/>
<circle cx="199.9" cy="37" r=".51"/>
<circle cx="164.4" cy="37" r=".51"/>
<circle cx="230.4" cy="47.2" r=".51"/>
<circle cx="271" cy="108.1" r=".51"/>
<circle cx="225.3" cy="108.1" r=".51"/>
<circle cx="133.9" cy="65" r=".51"/>
<circle cx="133.9" cy="62.4" r=".51"/>
<circle cx="133.9" cy="70.1" r=".51"/>
<circle cx="133.9" cy="72.6" r=".51"/>
<circle cx="133.9" cy="77.7" r=".51"/>
<circle cx="133.9" cy="80.2" r=".51"/>
<circle cx="133.9" cy="82.7" r=".51"/>
<circle cx="202.5" cy="113.2" r=".51"/>
<circle cx="149.1" cy="65" r=".51"/>
<circle cx="149.1" cy="62.4" r=".51"/>
<circle cx="149.1" cy="70.1" r=".51"/>
<circle cx="149.1" cy="72.6" r=".51"/>
<circle cx="149.1" cy="77.7" r=".51"/>
<circle cx="149.1" cy="80.2" r=".51"/>
<circle cx="149.1" cy="82.7" r=".51"/>
<circle cx="133.9" cy="105.6" r=".51"/>
</g>
<g font-size="3.7" fill="#800000">
<text x="28" y="12.3">1</text>
<text x="62.2" y="12.3">2</text>
<text x="96.3" y="12.3">3</text>
<text x="130.4" y="12.3">4</text>
<text x="164.5" y="12.3">5</text>
<text x="198.7" y="12.3">6</text>
<text x="232.8" y="12.3">7</text>
<text x="266.9" y="12.3">8</text>
<text x="8.9" y="32.1">A</text>
<text x="285.7" y="32.1">A</text>
<text x="8.9" y="67.9">B</text>
<text x="285.7" y="67.9">B</text>
<text x="8.8" y="103.7">C</text>
<text x="285.6" y="103.7">C</text>
<text x="8.8" y="139.5">D</text>
<text x="285.6" y="139.5">D</text>
<text x="8.9" y="175.3">E</text>
<text x="285.7" y="175.3">E</text>
<text x="28" y="195.1">1</text>
<text x="62.2" y="195.1">2</text>
<text x="96.3" y="195.1">3</text>
<text x="130.4" y="195.1">4</text>
<text x="164.5" y="195.1">5</text>
<text x="198.7" y="195.1">6</text>
<text x="232.8" y="195.1">7</text>
<text x="266.9" y="195.1">8</text>
</g>
<g font-size="3.5">
<text x="3.5" y="205.4">1/23/16</text>
<text x="16.3" y="205.4">8:07 PM /home/plam/eagle/10DOF-FeatherWing/10DOF_FeatherWing.sch (Sheet: 1/1)</text>
</g>
<g font-size="2.5" fill="#808080">
<text x="130.3" y="23.3">3.3V</text>
<text x="163.4" y="23.3">3.3V</text>
<text x="198.9" y="23.3">3.3V</text>
<text x="226.8" y="23.3">3.3V</text>
<text x="270" y="23.3">3.3V</text>
<text x="238" y="26.9">BME280</text>
<text x="160.8" y="31.6">XC1</text>
<text x="171" y="31.6">XC2</text>
<text x="196.4" y="31.6">EC3</text>
<text x="206.5" y="31.6">EC4</text>
<text x="124.8" y="40.8" transform="rotate(-90 124.8 40.8)">R_SDA</text>
<text x="129.6" y="40.8" transform="rotate(-90 129.6 40.8)">4.7K</text>
<text x="134.9" y="40.8" transform="rotate(-90 134.9 40.8)">R_SCL</text>
<text x="139.7" y="40.8" transform="rotate(-90 139.7 40.8)">4.7K</text>
<text x="160.8" y="36.7">0.1uF</text>
<text x="171" y="36.7">0.1uF</text>
<text x="196.4" y="36.7">0.1uF</text>
<text x="206.5" y="36.7">0.1uF</text>
<text x="161.8" y="44.7">GND</text>
<text x="197.4" y="44.7">GND</text>
<text x="227.9" y="52.3">GND</text>
<text x="273.6" y="52.3">GND</text>
<text x="123.7" y="56.6">GND_H1</text>
<text x="139" y="56.6">VBAT_H1</text>
<text x="154.2" y="56.6">SRV_H1</text>
<text x="238" y="54.8">BME280</text>
<text x="123.7" y="66.8">GND_</text>
<text x="130.7" y="66.8">H2</text>
<text x="139" y="66.8">VBAT</text>
<text x="145.5" y="66.8">_H2</text>
<text x="154.2" y="66.8">SRV_</text>
<text x="160.8" y="66.8">H2</text>
<text x="123.7" y="74.4">GND_</text>
<text x="130.7" y="74.4">H3</text>
<text x="139" y="74.4">VBAT</text>
<text x="145.5" y="74.4">_H3</text>
<text x="154.2" y="74.4">SRV_</text>
<text x="160.8" y="74.4">H3</text>
<text x="131.4" y="87.8">GND</text>
<text x="221.8" y="86.8">3.3V</text>
<text x="232.9" y="87.8">X-IO_BMX0</text>
<text x="232.9" y="85.3">BMX055</text>
<text x="246.3" y="87.8">55</text>
<text x="253.3" y="87.8">GND</text>
<text x="272.6" y="86.8">3.3V</text>
<text x="57.7" y="95.4">UART</text>
<text x="52.6" y="102.3">UART</text>
<text x="123.7" y="103.1">S1</text>
<text x="184" y="104.2">RED</text>
<text x="184" y="106.4">RED</text>
<text x="193.6" y="106.6">R_LR</text>
<text x="123.7" y="108.1">SWITCH-</text>
<text x="134.4" y="108.1">MOMENTARY-2SMD</text>
<text x="193.6" y="111.4">82</text>
<text x="132.4" y="117" transform="rotate(-90 132.4 117)">R_SW</text>
<text x="137.2" y="117" transform="rotate(-90 137.2 117)">10K</text>
<text x="180.4" y="114.4">GREEN</text>
<text x="180.4" y="116.5">GREEN</text>
<text x="193.6" y="116.8">R_LG</text>
<text x="202.5" y="118.3">GND</text>
<text x="131.4" y="125.9">GND</text>
<text x="193.6" y="121.6">82</text>
<text x="222.8" y="120.8">GND</text>
<text x="268.5" y="120.8">GND</text>
<text x="57.7" y="131">SPI</text>
<text x="52.6" y="137.9">SPI</text>
<text x="52.6" y="155.6">J1</text>
<text x="52.6" y="158.9">FEMA</text>
<text x="59.6" y="158.9">LE 2x3</text>
<text x="62.8" y="166.5">GND</text>
<text x="205" y="169">Creative Commons Attribution-ShareAlike 4.0 International</text>
<text x="266" y="184.2">Sebastian</text>
<text x="266" y="186.9">Plamauer</text>
</g>
<g font-size="2.1" fill="#808080">
<text x="41.5" y="34.1">1</text>
<text x="47.4" y="35.3">RESET</text>
<text x="237.8" y="32.7">VDD</text>
<text x="252.6" y="32.7">GND1</text>
<text x="41.5" y="36.7">2</text>
<text x="41.5" y="39.2">3</text>
<text x="41.5" y="41.8">4</text>
<text x="47.4" y="37.8">3V</text>
<text x="47.4" y="40.3">AREF</text>
<text x="237.8" y="37.8">GND2</text>
<text x="255.6" y="37.8">CS</text>
<text x="41.5" y="44.3">5</text>
<text x="41.5" y="46.8">6</text>
<text x="47.4" y="42.9">GND</text>
<text x="47.4" y="45.4">GPIOA0</text>
<text x="47.4" y="48">GPIOA1</text>
<text x="70.1" y="45.4">VBAT</text>
<text x="72.7" y="48">EN</text>
<text x="80.4" y="46.8">27</text>
<text x="80.4" y="44.3">28</text>
<text x="237.8" y="48">SDO/ADR</text>
<text x="237.8" y="42.9">VDDIO</text>
<text x="249.4" y="48">SCK/SCL</text>
<text x="250" y="42.9">SDI/SDA</text>
<text x="41.5" y="49.4">7</text>
<text x="41.5" y="51.9">8</text>
<text x="47.4" y="50.5">GPIOA2</text>
<text x="47.4" y="53">GPIOA3</text>
<text x="68" y="53">GPIO13</text>
<text x="71.3" y="50.5">USB</text>
<text x="80.4" y="51.9">25</text>
<text x="80.4" y="49.4">26</text>
<text x="40.3" y="57">10</text>
<text x="40.3" y="59.5">11</text>
<text x="41.5" y="54.5">9</text>
<text x="47.4" y="55.6">GPIOA4</text>
<text x="47.4" y="58.1">GPIOA5</text>
<text x="68" y="58.1">GPIO11</text>
<text x="68" y="55.6">GPIO12</text>
<text x="80.4" y="59.5">22</text>
<text x="80.4" y="57">23</text>
<text x="80.4" y="54.5">24</text>
<text x="131.2" y="59.5">3</text>
<text x="146.4" y="59.5">3</text>
<text x="161.6" y="59.5">3</text>
<text x="40.3" y="62.1">12</text>
<text x="40.3" y="64.6">13</text>
<text x="47.4" y="60.7">GPIOSCK</text>
<text x="47.4" y="63.2">GPIOMOSI</text>
<text x="47.4" y="65.7">GPIOMISO</text>
<text x="68" y="60.7">GPIO10</text>
<text x="69.2" y="63.2">GPIO9</text>
<text x="69.2" y="65.7">GPIO6</text>
<text x="80.4" y="62.1">21</text>
<text x="80.4" y="64.6">20</text>
<text x="131.2" y="64.6">1</text>
<text x="131.2" y="62.1">2</text>
<text x="146.4" y="64.6">1</text>
<text x="146.4" y="62.1">2</text>
<text x="161.6" y="64.6">1</text>
<text x="161.6" y="62.1">2</text>
<text x="40.3" y="67.2">14</text>
<text x="40.3" y="69.7">15</text>
<text x="47.4" y="68.3">GPIORX</text>
<text x="47.4" y="70.8">GPIOTX</text>
<text x="66.2" y="70.8">GPIOSCL</text>
<text x="69.2" y="68.3">GPIO5</text>
<text x="80.4" y="69.7">18</text>
<text x="80.4" y="67.2">19</text>
<text x="131.2" y="69.7">2</text>
<text x="146.4" y="69.7">2</text>
<text x="161.6" y="69.7">2</text>
<text x="40.3" y="72.2">16</text>
<text x="47.4" y="73.4">NC</text>
<text x="66" y="73.4">GPIOSDA</text>
<text x="80.4" y="72.2">17</text>
<text x="131.2" y="72.2">1</text>
<text x="131.2" y="77.3">3</text>
<text x="146.4" y="72.2">1</text>
<text x="146.4" y="77.3">3</text>
<text x="161.6" y="72.2">1</text>
<text x="161.6" y="77.3">3</text>
<text x="131.2" y="82.4">1</text>
<text x="131.2" y="79.9">2</text>
<text x="146.4" y="82.4">1</text>
<text x="146.4" y="79.9">2</text>
<text x="161.6" y="82.4">1</text>
<text x="161.6" y="79.9">2</text>
<text x="245.3" y="88" transform="rotate(-90 245.3 88)">18</text>
<text x="247.8" y="88" transform="rotate(-90 247.8 88)">19</text>
<text x="250.4" y="88" transform="rotate(-90 250.4 88)">20</text>
<text x="228.2" y="95.1">17</text>
<text x="265.8" y="95.1">1</text>
<text x="228.2" y="97.6">16</text>
<text x="228.2" y="100.2">15</text>
<text x="235.3" y="98.7">CSB1</text>
<text x="235.3" y="101.3">INT4</text>
<text x="235.3" y="96.2">SDO1</text>
<text x="246.4" y="96.4" transform="rotate(-90 246.4 96.4)">N/C</text>
<text x="248.9" y="97.3" transform="rotate(-90 248.9 97.3)">INT1</text>
<text x="251.5" y="98.3" transform="rotate(-90 251.5 98.3)">CSB3</text>
<text x="253.2" y="98.7">DRDYM</text>
<text x="256.4" y="96.2">INT2</text>
<text x="256.6" y="101.3">VDD</text>
<text x="265.8" y="97.6">2</text>
<text x="265.8" y="100.2">3</text>
<text x="60" y="107.8">3</text>
<text x="60" y="105.2">4</text>
<text x="228.2" y="102.7">14</text>
<text x="228.2" y="107.8">12</text>
<text x="228.2" y="105.2">13</text>
<text x="235.3" y="103.8">INT3</text>
<text x="235.3" y="106.4">VDDIO</text>
<text x="254.9" y="103.8">GNDA</text>
<text x="255.5" y="106.4">CSB2</text>
<text x="265.8" y="105.2">5</text>
<text x="265.8" y="102.7">4</text>
<text x="265.8" y="107.8">6</text>
<text x="60" y="112.9">1</text>
<text x="60" y="110.3">2</text>
<text x="228.2" y="110.3">11</text>
<text x="235.3" y="108.9">SDO2</text>
<text x="235.3" y="111.4">SDX</text>
<text x="246.4" y="113.4" transform="rotate(-90 246.4 113.4)">INT5</text>
<text x="248.9" y="113.4" transform="rotate(-90 248.9 113.4)">SCX</text>
<text x="251.5" y="113.4" transform="rotate(-90 251.5 113.4)">N/C</text>
<text x="254.1" y="108.9">GNDIO</text>
<text x="258.2" y="111.4">PS</text>
<text x="265.8" y="110.3">7</text>
<text x="247.8" y="119.3" transform="rotate(-90 247.8 119.3)">9</text>
<text x="250.4" y="119.3" transform="rotate(-90 250.4 119.3)">8</text>
<text x="245.3" y="120.5" transform="rotate(-90 245.3 120.5)">10</text>
<text x="60" y="143.3">5</text>
<text x="60" y="140.8">6</text>
<text x="60" y="148.4">3</text>
<text x="60" y="145.9">4</text>
<text x="60" y="153.5">1</text>
<text x="60" y="151">2</text>
<text x="60" y="161.1">1</text>
<text x="60" y="158.6">2</text>
</g>
<g font-size="1.8" fill="#808080">
<text x="128.8" y="19.3">I2C PULL UP</text>
<text x="156.8" y="19.3">BMX055 DECOUPLING</text>
<text x="192.3" y="19.3">BME280 DECOUPLING</text>
<text x="235.5" y="19.3">BME280 I2C MODE ADDR BIT LOW</text>
<text x="32.5" y="37.7">3.3V</text>
<text x="32.3" y="45.3">SW1</text>
<text x="32.4" y="47.8">RED</text>
<text x="102.2" y="45.3">VBAT</text>
<text x="121.3" y="45.3">SDA</text>
<text x="137.7" y="45.3">SCL</text>
<text x="267.2" y="42.8">SDA</text>
<text x="267.2" y="47.8">SCL</text>
<text x="29.8" y="50.4">GREEN</text>
<text x="31.5" y="52.9">SRV8</text>
<text x="128.8" y="52.3">GND PWR SRV</text>
<text x="31.5" y="55.5">SRV7</text>
<text x="31.5" y="58">SRV6</text>
<text x="92" y="58">SRV4</text>
<text x="92" y="55.5">SRV5</text>
<text x="31.6" y="65.6">MISO</text>
<text x="31.6" y="63.1">MOSI</text>
<text x="32.5" y="60.5">SCK</text>
<text x="92" y="65.6">SRV2</text>
<text x="92" y="60.5">SRV3</text>
<text x="168.2" y="65.6">SRV3</text>
<text x="168.2" y="63.1">SRV4</text>
<text x="168.2" y="60.5">SRV5</text>
<text x="33.7" y="68.1">RX</text>
<text x="33.9" y="70.7">TX</text>
<text x="92" y="70.7">SCL</text>
<text x="92" y="68.1">SRV1</text>
<text x="168.2" y="70.7">SRV2</text>
<text x="92" y="73.2">SDA</text>
<text x="168.2" y="73.2">SRV1</text>
<text x="235.5" y="72.6">BMX055 I2C MODE ADDR BIT LOW</text>
<text x="168.2" y="78.3">SRV8</text>
<text x="168.2" y="80.8">SRV7</text>
<text x="168.2" y="83.4">SRV6</text>
<text x="248.8" y="81.5" transform="rotate(-90 248.8 81.5)">AI1</text>
<text x="149.8" y="88.7" transform="rotate(-90 149.8 88.7)">VBAT</text>
<text x="128.8" y="95.4">SWITCH</text>
<text x="182.2" y="95.4">LEDS</text>
<text x="216.1" y="101.2">GI2</text>
<text x="277.4" y="96.1">AI2</text>
<text x="277.4" y="98.6">MDR</text>
<text x="66.6" y="106.2">RX</text>
<text x="113.7" y="106.2">3.3V</text>
<text x="135.2" y="103.7">SW1</text>
<text x="216.1" y="103.7">GI1</text>
<text x="66.6" y="111.3">3.3V</text>
<text x="66.6" y="113.9">GND</text>
<text x="66.6" y="108.8">TX</text>
<text x="174.6" y="108.8">RED</text>
<text x="217.9" y="111.3">SDA</text>
<text x="172" y="118.9">GREEN</text>
<text x="246.3" y="126.6" transform="rotate(-90 246.3 126.6)">MI</text>
<text x="248.8" y="128.1" transform="rotate(-90 248.8 128.1)">SCL</text>
<text x="66.6" y="141.8">SRV8</text>
<text x="66.6" y="144.3">SRV7</text>
<text x="66.6" y="146.9">SRV6</text>
<text x="66.6" y="149.4">SCK</text>
<text x="66.6" y="154.5">MISO</text>
<text x="66.6" y="151.9">MOSI</text>
<text x="66.6" y="159.6">3.3V</text>
</g>
</svg>
